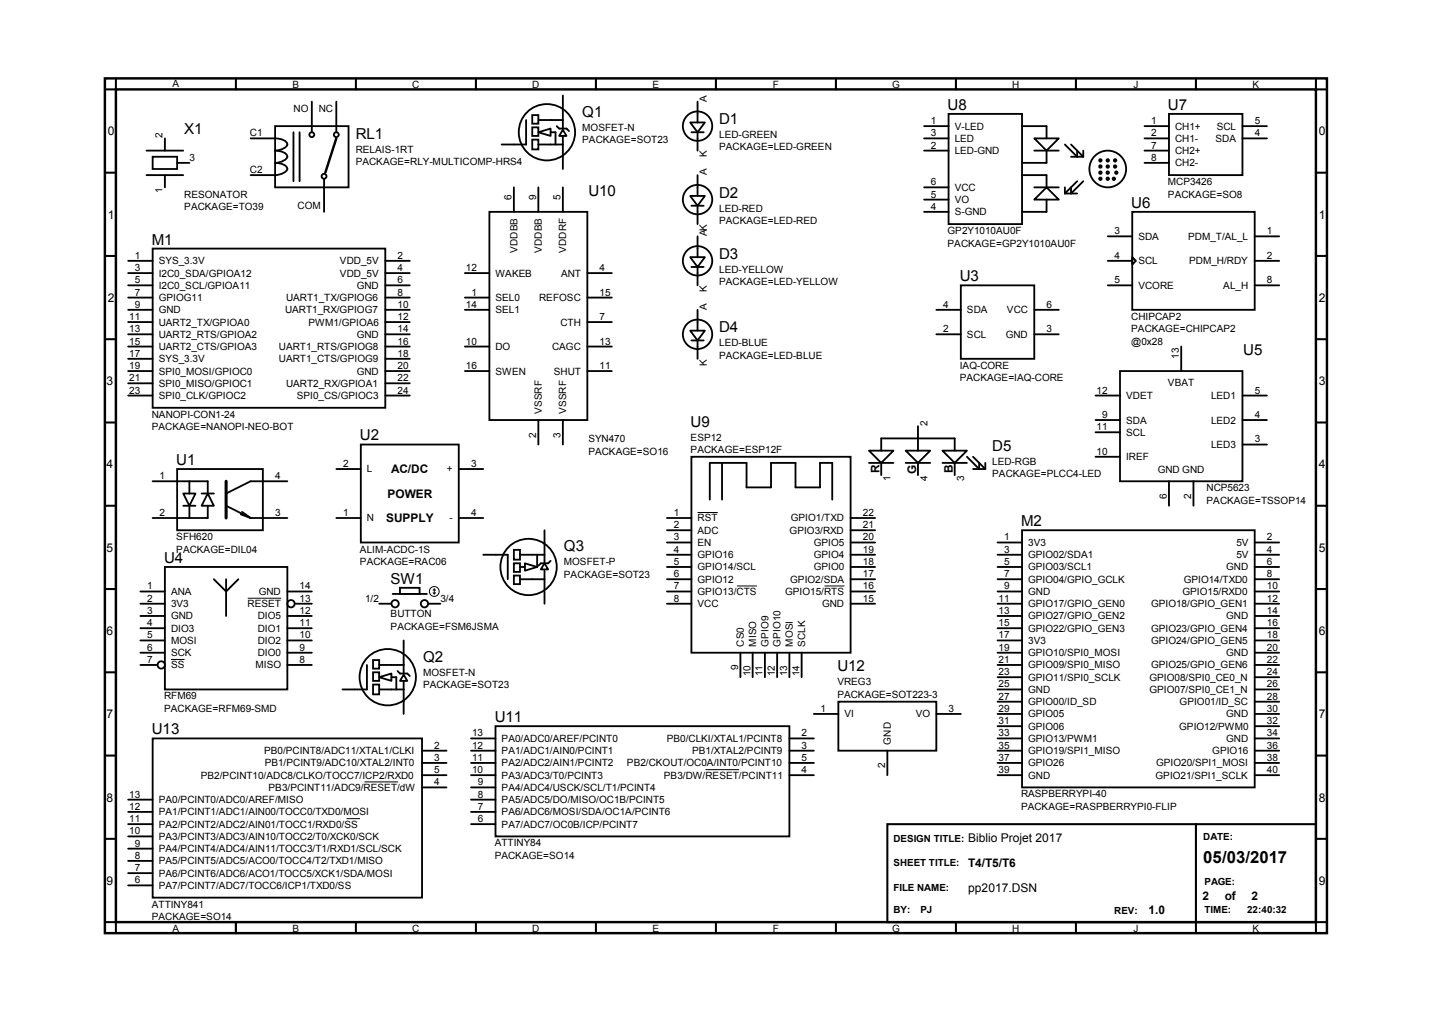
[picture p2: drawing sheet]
<svg xmlns="http://www.w3.org/2000/svg" width="297mm" height="210mm" viewBox="0 0 297 210" stroke-linecap="round" stroke-linejoin="round" font-family="sans-serif">
<path d="M21.8 16.3h253.4v177.2h-253.4zM24 18.5h249v172.8h-249zM69.8 28.7l-2.3 7.1" fill="none" stroke="#000" stroke-width=".51"/>
<g fill="none" stroke="#000" stroke-width=".42">
<path d="M24 16.3v2.2h-2.2M48.9 16.3v2.2M73.8 16.3v2.2M98.7 16.3v2.2M123.6 16.3v2.2M148.5 16.3v2.2M173.4 16.3v2.2M198.3 16.3v2.2M223.2 16.3v2.2M248.1 16.3v2.2M273 16.3v2.2h2.2M21.8 35.8h2.2"/>
<path d="M273 35.8h2.2M21.8 53.1h2.2M273 53.1h2.2M21.8 70.4h2.2M273 70.4h2.2M21.8 87.6h2.2M273 87.6h2.2M21.8 104.9h2.2M273 104.9h2.2M21.8 122.2h2.2M21.8 139.4h2.2M273 122.2h2.2"/>
<path d="M273 139.4h2.2M21.8 156.7h2.2M273 156.7h2.2M21.8 174h2.2M184.1 170.9h88.9v20.4h-88.9zM248.1 170.9v22.6M273 174h2.2M21.8 191.3h2.2v2.2M48.9 191.3v2.2M73.8 191.3v2.2M98.7 191.3v2.2M123.6 191.3v2.2"/>
<path d="M148.5 191.3v2.2M173.4 191.3v2.2M198.3 191.3v2.2M223.2 191.3v2.2M275.2 191.3h-2.2v2.2"/>
</g>
<g fill="none" stroke="#000" stroke-width=".38">
<path d="M116.8 19.8v2.6M30.4 36.3h7.6M30.4 31.2h7.6M31.7 32.5h5v2.6h-5zM34.2 28.7v2.5M34.2 36.3v2.6M36.7 33.8h2.6M52 28.7h5.1a2.31 2.31 0 0 1 2.5 1.3 2.69 2.69 0 0 1-2.5 1.2 2.31 2.31 0 0 1 2.5 1.3 2.69 2.69 0 0 1-2.5 1.3 2.31 2.31 0 0 1 2.5 1.3 2.69 2.69 0 0 1-2.5 1.2h-5.1M57.1 26.2h15.2v12.7h-15.2zM60.9 27.4v10.2M62.1 27.4v10.2M64.7 21.1v6.3"/>
<path d="M67.2 37.1v6.8M69.8 21.1v6.3M106.6 38.9v5M109.1 24.9v5.1h-5M110.4 23.9h1.3v1.8h-1.3zM110.4 29h1.3v2h-1.3zM110.4 26.4h1.3v1.8h-1.3zM111.7 27.4l2.5-.7v1.5zM111.7 30h5.1M111.7 24.9h5.1M111.7 38.9v5M114.2 27.4h1v2.6"/>
<path d="M115.5 26.2l.5 .5h1.5l.5 .5M116.8 26.9l.7 1.3h-1.5zM116.8 22.6v4.1M116.8 28.2v6.9M116.8 38.9v5M143.2 25.4h3l-1.5 2zM143.4 27.4h2.6M144.7 21.1v4.3M144.7 27.4v3.8M144.7 36.3v4.3M191.7 28.7h5.1M191.7 31.2h5.1"/>
<path d="M191.7 26.2h5.1M191.7 38.9h5.1M196.8 23.6h15.2v22.9h-15.2zM212 36.3h5.1v2.6M212 26.2h5.1v2.5M214.5 28.7h5.1l-2.5 2.5zM214.5 31.2h5.1M214.5 38.9h5.1M217.1 31.2v2.6h-5.1M220.9 30l2.5 2.5v-1.3M220.9 38.9v1.2M222.2 30l2.5 2.5"/>
<path d="M222.2 32.5h2.5M223.4 37.6l-2.5 2.5M224.7 31.2v1.3M224.7 37.6l-2.5 2.5v-1.2M237.4 28.7h5.1M237.4 31.2h5.1M237.4 33.8h5.1M237.4 26.2h5.1M242.5 23.6h15.2v12.7h-15.2zM257.7 28.7h5.1M257.7 26.2h5.1M26.6 54.1h5.1"/>
<path d="M26.6 56.6h5.1M26.6 59.2h5.1M31.7 51.6h48.2v33h-48.2zM79.9 54.1h5.1M79.9 56.6h5.1M79.9 59.2h5.1M96.4 56.6h5.1M101.5 43.9h20.3v43.2h-20.3zM121.8 56.6h5.1M143.2 40.6h3l-1.5 2.1zM143.2 53.3h3l-1.5 2.1zM143.4 42.7h2.6"/>
<path d="M143.4 55.4h2.6M144.7 42.7v3.8M144.7 49v4.3M144.7 55.4v3.8M191.7 43.9h5.1M191.7 41.4h5.1M199.3 59.2h15.2v15.2h-15.2zM214.5 41.4l2.6-2.5 2.5 2.5zM217.1 41.4v2.5h-5.1M220.9 40.1h2.5M229.8 54.1h5.1M229.8 59.2h5.1"/>
<path d="M229.8 49h5.1M234.9 43.9h25.4v20.4h-25.4zM234.9 53.3l.7 .8-.7 .8zM260.3 54.1h5M260.3 59.2h5M260.3 49h5M26.6 61.7h5.1M26.6 64.3h5.1M26.6 66.8h5.1M26.6 69.3h5.1M26.6 71.9h5.1M26.6 74.4h5.1"/>
<path d="M26.6 77h5.1M26.6 79.5h5.1M79.9 61.7h5.1M79.9 64.3h5.1M79.9 66.8h5.1M79.9 69.3h5.1M79.9 71.9h5.1M79.9 74.4h5.1M79.9 77h5.1M79.9 79.5h5.1M96.4 61.7h5.1M96.4 64.3h5.1"/>
<path d="M96.4 71.9h5.1M96.4 77h5.1M121.8 61.7h5.1M121.8 66.8h5.1M121.8 71.9h5.1M121.8 77h5.1M143.2 68.6h3l-1.5 2zM143.4 70.6h2.6M144.7 64.3v4.3M144.7 70.6v3.8M194.2 64.3h5.1M194.2 69.3h5.1"/>
<path d="M214.5 64.3h5.1M214.5 69.3h5.1M232.3 77h25.4v22.8h-25.4zM245 71.9v5.1M26.6 82h5.1M31.7 99.8h11.4v2.6M36.7 97.3h17.8v12.7h-17.8zM39.3 99.8v2.6M59.6 99.8h-7.6l-5.1 2.6M69.8 97.3h5M74.8 92.2h20.4v20.3h-20.4zM79.9 82h5.1"/>
<path d="M95.2 97.3h5M111.7 87.1v5.1M116.8 87.1v5.1M143.4 94.7h33v40.7h-33zM149.8 96v7.6M180.3 93.5h5l-2.5 2.5zM180.3 96h5M182.8 93.5v-2.6h15.2v2.6M182.8 96v2.6M187.9 93.5h5.1l-2.6 2.5zM187.9 96h5.1M190.4 88.4v5.1"/>
<path d="M190.4 96v2.6M195.5 93.5h5.1l-2.6 2.5zM195.5 96h5.1M198 96v2.6M200.6 94.7l2.5 2.6v-1.3M201.8 97.3h2.6M201.8 94.7l2.6 2.6M204.4 96v1.3M227.2 82h5.1M227.2 87.1h5.1M227.2 89.7h5.1M227.2 94.7h5.1"/>
<path d="M242.5 99.8v5.1M247.6 99.8v5.1M257.7 82h5.1M257.7 87.1h5.1M257.7 92.2h5.1M34.2 117.6h25.4v25.4h-25.4zM38 102.4h2.6l-1.3 2.5zM38 104.9h2.6M39.3 104.9v2.5M41.8 102.4h2.6M43.1 102.4l1.3 2.5h-2.6zM43.1 104.9v2.5h-11.4"/>
<path d="M46.9 104.9l5.1 2.5M49.9 106.7l2.1 .7M50.2 106.2l1.8 1.2M52 107.4h7.6M69.8 107.4h5M95.2 107.4h5M100.2 115.1h5.1v5M106.6 119.4h1.3v1.8h-1.3zM106.6 114h1.3v2.1h-1.3zM106.6 116.8h1.3v1.8h-1.3zM107.9 115.1h5M107.9 117.6h1"/>
<path d="M108.9 116.8l2.5 .8-2.5 .8zM111.4 115.1v2.5M112.9 116.8l.8 1.3h-1.5zM112.9 110v6.8M112.9 118.4v4M114.2 116.3l-.5 .5h-1.5l-.5 .5M138.3 107.4h5.1M138.3 112.5h5.1M138.3 115.1h5.1M138.3 117.6h5.1M138.3 110h5.1M147.2 103.6v-7.6h7.7v5.1h5v-5.1h5.1v5.1h5.1v-5.1h2.5v7.6"/>
<path d="M176.4 107.4h5.1M176.4 112.5h5.1M176.4 115.1h5.1M176.4 117.6h5.1M176.4 110h5.1M206.9 112.5h5.1M206.9 115.1h5.1M206.9 117.6h5.1M212 110h48.3v53.3h-48.3zM260.3 112.5h5M260.3 115.1h5M260.3 117.6h5"/>
<path d="M29.1 122.7h5.1M29.1 125.2h5.1M29.1 127.8h5.1M29.1 130.3h5.1M29.1 132.8h5.1M29.1 135.4h5.1M29.1 137.9h3.6M44.4 120.1l2.5 2.6 2.5-2.6M46.9 120.1v7.7M59.6 122.7h5.1M59.6 127.8h5.1M59.6 130.3h5.1"/>
<path d="M59.6 132.8h5.1M59.6 135.4h5.1M59.6 137.9h5.1M61.1 125.2h3.6M76.1 137.9v5.1h-5.1M77.4 136.9h1.3v1.8h-1.3zM77.4 139.4h1.3v1.8h-1.3zM78.7 125.2h2.5M78.7 137.9h5M81.4 123.2h7.2M82.5 139.2l.5 .5h1.5l.5 .5M83 121.9h4v1.3h-4z"/>
<path d="M83.7 140l.8 1.2h-1.5zM83.7 132.8v2.6M83.7 135.6v4.1M88.8 125.2h2.6M107.9 120.1h5M112.9 122.7v2.5M138.3 120.1h5.1M138.3 122.7h5.1M138.3 125.2h5.1M153.6 135.4v5.1M156.1 135.4v5.1M158.7 135.4v5.1"/>
<path d="M161.2 135.4v5.1M163.7 135.4v5.1M166.3 135.4v5.1M176.4 120.1h5.1M176.4 122.7h5.1M176.4 125.2h5.1M206.9 120.1h5.1M206.9 122.7h5.1M206.9 125.2h5.1M206.9 127.8h5.1M206.9 130.3h5.1M206.9 132.8h5.1"/>
<path d="M206.9 135.4h5.1M206.9 137.9h5.1M260.3 120.1h5M260.3 122.7h5M260.3 125.2h5M260.3 127.8h5M260.3 130.3h5M260.3 132.8h5M260.3 135.4h5M260.3 137.9h5M31.7 153.2h55.8v33h-55.8zM77.4 142h1.3v2h-1.3z"/>
<path d="M78.7 140.5l2.5-.8v1.5zM78.7 143h5M81.2 140.5h1v2.5M83.7 141.2v6.9M87.5 155.7h5.1M87.5 158.2h5.1M97.7 153.2h5.1M97.7 155.7h5.1M97.7 158.2h5.1M102.8 150.6h60.9v22.9h-60.9zM163.7 153.2h5.1M163.7 155.7h5.1"/>
<path d="M163.7 158.2h5.1M168.8 148.1h5.1M173.9 145.5h20.3v10.2h-20.3zM184.1 155.7v5.1M194.2 148.1h5.1M206.9 140.5h5.1M206.9 143h5.1M206.9 145.5h5.1M206.9 148.1h5.1M206.9 150.6h5.1M206.9 153.2h5.1M206.9 155.7h5.1"/>
<path d="M206.9 158.2h5.1M260.3 140.5h5M260.3 143h5M260.3 145.5h5M260.3 148.1h5M260.3 150.6h5M260.3 153.2h5M260.3 155.7h5M260.3 158.2h5M26.6 170.9h5.1M26.6 168.4h5.1M26.6 165.9h5.1"/>
<path d="M26.6 178.6h5.1M26.6 176h5.1M26.6 173.5h5.1M87.5 160.8h5.1M87.5 163.3h5.1M97.7 160.8h5.1M97.7 170.9h5.1M97.7 168.4h5.1M97.7 165.9h5.1M97.7 163.3h5.1M163.7 160.8h5.1M206.9 160.8h5.1"/>
<path d="M260.3 160.8h5M26.6 183.6h5.1M26.6 181.1h5.1"/>
<circle cx="64.7" cy="27.9" r=".51"/>
<circle cx="67.2" cy="36.6" r=".51"/>
<circle cx="69.8" cy="27.9" r=".51"/>
<circle cx="113.4" cy="27.4" r="5.8"/>
<circle cx="144.7" cy="26.2" r="3"/>
<circle cx="228.3" cy="33.3" r=".26"/>
<circle cx="228.3" cy="35.8" r=".26"/>
<circle cx="228.3" cy="37.1" r=".26"/>
<circle cx="228.3" cy="34.5" r=".26"/>
<circle cx="229.8" cy="37.1" r=".26"/>
<circle cx="229.8" cy="35.8" r=".26"/>
<circle cx="229.8" cy="34.5" r=".26"/>
<circle cx="229.8" cy="33.3" r=".26"/>
<circle cx="229.8" cy="35" r="3.8"/>
<circle cx="231.1" cy="37.1" r=".26"/>
<circle cx="231.3" cy="34.5" r=".26"/>
<circle cx="231.3" cy="33.3" r=".26"/>
<circle cx="231.6" cy="35.8" r=".26"/>
<circle cx="144.7" cy="41.4" r="3"/>
<circle cx="144.7" cy="54.1" r="3"/>
<circle cx="144.7" cy="69.3" r="3"/>
<circle cx="109.6" cy="117.6" r="5.8"/>
<circle cx="33.4" cy="137.9" r=".76"/>
<circle cx="60.4" cy="125.2" r=".76"/>
<circle cx="82" cy="125.2" r=".76"/>
<circle cx="88.1" cy="125.2" r=".76"/>
<circle cx="80.4" cy="140.5" r="5.8"/>
</g>
<path d="M46.9 99.8v7.6" fill="none" stroke="#000" stroke-width=".63"/>
<g fill="none" stroke="#000" stroke-width=".21">
<path d="M144.7 106.3h4.2M35.5 136.8h2.8M51.4 124.1h6.9M89.8 122.9l.3 .3M90.1 122.2v1M90.1 122.2l-.3 .2M90.1 122.2l.2 .2M90.3 122.9l-.2 .3M152.9 121.5h4.1M171 121.5h4.2M146.3 159.6h7M71.9 169.8h2.8"/>
<path d="M75.6 162.2h7"/>
<circle cx="90.1" cy="122.7" r="1.02"/>
</g>
<text font-size="3.5" x="249.6" y="179">05/03/2017</text>
<g font-size="3.1">
<text x="196.6" y="22.8">U8</text>
<text x="242.3" y="22.8">U7</text>
<text x="38.2" y="27.9">X1</text>
<text x="73.8" y="28.8">RL1</text>
<text x="120.8" y="24.3">Q1</text>
<text x="149.2" y="25.8">D1</text>
<text x="122" y="40.6">U10</text>
<text x="149.2" y="41">D2</text>
<text x="234.7" y="43.1">U6</text>
<text x="31.5" y="50.7">M1</text>
<text x="149.2" y="53.7">D3</text>
<text x="199.1" y="58.3">U3</text>
<text x="149.2" y="69">D4</text>
<text x="257.9" y="73.6">U5</text>
<text x="143.3" y="88.5">U9</text>
<text x="74.7" y="91.4">U2</text>
<text x="205.8" y="93.6">D5</text>
<text x="36.6" y="96.4">U1</text>
<text x="211.8" y="109.1">M2</text>
<text x="34" y="116.7">U4</text>
<text x="117" y="114.4">Q3</text>
<text x="81" y="121">SW1</text>
<text x="87.8" y="137.2">Q2</text>
<text x="173.7" y="139.3">U12</text>
<text x="102.6" y="149.7">U11</text>
<text x="31.5" y="152.3">U13</text>
</g>
<g font-size="2.5">
<text x="22.3" y="28.1">0</text>
<text x="273.6" y="28.1">0</text>
<text x="22.3" y="45.3">1</text>
<text x="273.6" y="45.3">1</text>
<text x="22.3" y="62.6">2</text>
<text x="273.6" y="62.6">2</text>
<text x="22.1" y="79.9">3</text>
<text x="273.6" y="79.9">3</text>
<text x="22.1" y="97.2">4</text>
<text x="81.1" y="98.2">AC/DC</text>
<text x="182.4" y="98.2" transform="rotate(-90 182.4 98.2)">R</text>
<text x="190" y="98.3" transform="rotate(-90 190 98.3)">G</text>
<text x="197.7" y="98.2" transform="rotate(-90 197.7 98.2)">B</text>
<text x="273.6" y="97.2">4</text>
<text x="80.4" y="103.3">POWER</text>
<text x="80.1" y="108.3">SUPPLY</text>
<text x="22.1" y="114.4">5</text>
<text x="273.6" y="114.4">5</text>
<text x="22.1" y="131.7">6</text>
<text x="273.6" y="131.7">6</text>
<text x="22.1" y="149">7</text>
<text x="273.6" y="149">7</text>
<text x="22.1" y="166.2">8</text>
<text x="273.6" y="166.2">8</text>
<text x="200.8" y="179.8">T4/T5/T6</text>
<text x="200.8" y="174.7">Biblio Projet 2017</text>
<text x="22.1" y="183.5">9</text>
<text x="200.8" y="185">pp2017.DSN</text>
<text x="273.6" y="183.5">9</text>
<text x="238.2" y="189.6">1.0</text>
<text x="249.4" y="186.7">2</text>
<text x="254" y="186.7">of</text>
<text x="259.6" y="186.7">2</text>
</g>
<g font-size="2.1">
<text x="35.8" y="18">A</text>
<text x="60.7" y="18.2">B</text>
<text x="60.9" y="23.2">NO</text>
<text x="66.1" y="23.2">NC</text>
<text x="85.5" y="18.2">C</text>
<text x="110.4" y="18.2">D</text>
<text x="135.4" y="18.2">E</text>
<text x="146.6" y="21.1" transform="rotate(-90 146.6 21.1)">A</text>
<text x="160.3" y="18.2">F</text>
<text x="185" y="18.2">G</text>
<text x="210" y="18.2">H</text>
<text x="235.1" y="18.2">J</text>
<text x="259.8" y="18.2">K</text>
<text x="33.7" y="28.7" transform="rotate(-90 33.7 28.7)">2</text>
<text x="51.9" y="28.3">C1</text>
<text x="120.8" y="27.1">MOSFET-N</text>
<text x="120.8" y="29.7">PACKAGE=SOT23</text>
<text x="149.2" y="28.7">LED-GREEN</text>
<text x="193.1" y="25.7">1</text>
<text x="193.1" y="28.3">3</text>
<text x="198" y="26.9">V-LED</text>
<text x="198" y="29.4">LED</text>
<text x="238.8" y="25.7">1</text>
<text x="238.8" y="28.3">2</text>
<text x="243.8" y="26.9">CH1+</text>
<text x="243.8" y="29.4">CH1-</text>
<text x="252.1" y="29.4">SDA</text>
<text x="252.4" y="26.9">SCL</text>
<text x="260.3" y="25.7">5</text>
<text x="260.3" y="28.3">4</text>
<text x="39.3" y="33.4">3</text>
<text x="51.9" y="35.9">C2</text>
<text x="73.8" y="31.7">RELAIS-1RT</text>
<text x="73.8" y="34.2">PACKAGE=RLY-MULTICOMP-HRS4</text>
<text x="146.6" y="32.6" transform="rotate(-90 146.6 32.6)">K</text>
<text x="149.2" y="31.2">PACKAGE=LED-GREEN</text>
<text x="193.1" y="30.8">2</text>
<text x="198" y="32">LED-GND</text>
<text x="238.8" y="30.8">7</text>
<text x="238.8" y="33.4">8</text>
<text x="243.8" y="32">CH2+</text>
<text x="243.8" y="34.5">CH2-</text>
<text x="33.7" y="40" transform="rotate(-90 33.7 40)">1</text>
<text x="38.2" y="41">RESONATOR</text>
<text x="106.1" y="41.4" transform="rotate(-90 106.1 41.4)">6</text>
<text x="111.2" y="41.4" transform="rotate(-90 111.2 41.4)">9</text>
<text x="116.3" y="41.4" transform="rotate(-90 116.3 41.4)">5</text>
<text x="146.6" y="36.3" transform="rotate(-90 146.6 36.3)">A</text>
<text x="193.1" y="41">5</text>
<text x="193.1" y="38.4">6</text>
<text x="198" y="39.6">VCC</text>
<text x="242.3" y="38.4">MCP3426</text>
<text x="242.3" y="41">PACKAGE=SO8</text>
<text x="38.2" y="43.5">PACKAGE=TO39</text>
<text x="61.7" y="43.3">COM</text>
<text x="149.2" y="43.9">LED-RED</text>
<text x="149.2" y="46.4">PACKAGE=LED-RED</text>
<text x="193.1" y="43.5">4</text>
<text x="198" y="44.7">S-GND</text>
<text x="198" y="42.1">VO</text>
<text x="28" y="53.7">1</text>
<text x="82.5" y="53.7">2</text>
<text x="107.3" y="52.4" transform="rotate(-90 107.3 52.4)">VDDBB</text>
<text x="112.4" y="52.4" transform="rotate(-90 112.4 52.4)">VDDBB</text>
<text x="117.5" y="52.4" transform="rotate(-90 117.5 52.4)">VDDRF</text>
<text x="146.6" y="49" transform="rotate(-90 146.6 49)">AK</text>
<text x="196.6" y="48.6">GP2Y1010AU0F</text>
<text x="196.6" y="51.1">PACKAGE=GP2Y1010AU0F</text>
<text x="231.2" y="48.6">3</text>
<text x="231.2" y="53.7">4</text>
<text x="236.1" y="49.7">SDA</text>
<text x="246.5" y="49.7">PDM_T/AL_L</text>
<text x="262.8" y="48.6">1</text>
<text x="262.8" y="53.7">2</text>
<text x="28" y="56.2">3</text>
<text x="28" y="58.8">5</text>
<text x="32.9" y="54.8">SYS_3.3V</text>
<text x="32.9" y="57.4">I2C0_SDA/GPIOA12</text>
<text x="32.9" y="59.9">I2C0_SCL/GPIOA11</text>
<text x="70.5" y="54.8">VDD_5V</text>
<text x="70.5" y="57.4">VDD_5V</text>
<text x="74" y="59.9">GND</text>
<text x="82.5" y="56.2">4</text>
<text x="82.5" y="58.8">6</text>
<text x="96.6" y="56.2">12</text>
<text x="102.8" y="57.4">WAKEB</text>
<text x="116.4" y="57.4">ANT</text>
<text x="124.4" y="56.2">4</text>
<text x="149.2" y="56.6">LED-YELLOW</text>
<text x="149.2" y="59.1">PACKAGE=LED-YELLOW</text>
<text x="231.2" y="58.8">5</text>
<text x="236.1" y="59.9">VCORE</text>
<text x="236.1" y="54.8">SCL</text>
<text x="246.7" y="54.8">PDM_H/RDY</text>
<text x="253.7" y="59.9">AL_H</text>
<text x="262.8" y="58.8">8</text>
<text x="28" y="61.3">7</text>
<text x="28" y="63.8">9</text>
<text x="32.9" y="62.4">GPIOG11</text>
<text x="32.9" y="65">GND</text>
<text x="59.1" y="65">UART1_RX/GPIOG7</text>
<text x="59.3" y="62.4">UART1_TX/GPIOG6</text>
<text x="82.5" y="61.3">8</text>
<text x="82.5" y="63.8">10</text>
<text x="96.6" y="63.8">14</text>
<text x="97.8" y="61.3">1</text>
<text x="102.8" y="62.4">SEL0</text>
<text x="102.8" y="65">SEL1</text>
<text x="111.8" y="62.4">REFOSC</text>
<text x="124.4" y="61.3">15</text>
<text x="146.6" y="64.3" transform="rotate(-90 146.6 64.3)">A</text>
<text x="146.6" y="60.6" transform="rotate(-90 146.6 60.6)">K</text>
<text x="195.6" y="63.8">4</text>
<text x="200.6" y="65">SDA</text>
<text x="208.9" y="65">VCC</text>
<text x="217.1" y="63.8">6</text>
<text x="26.8" y="66.4">11</text>
<text x="26.8" y="68.9">13</text>
<text x="26.8" y="71.5">15</text>
<text x="32.9" y="67.5">UART2_TX/GPIOA0</text>
<text x="32.9" y="70.1">UART2_RTS/GPIOA2</text>
<text x="64" y="67.5">PWM1/GPIOA6</text>
<text x="74" y="70.1">GND</text>
<text x="82.5" y="71.5">16</text>
<text x="82.5" y="66.4">12</text>
<text x="82.5" y="68.9">14</text>
<text x="96.6" y="71.5">10</text>
<text x="116.2" y="67.5">CTH</text>
<text x="124.4" y="66.4">7</text>
<text x="124.4" y="71.5">13</text>
<text x="149.2" y="71.8">LED-BLUE</text>
<text x="195.6" y="68.9">2</text>
<text x="200.6" y="70.1">SCL</text>
<text x="208.6" y="70.1">GND</text>
<text x="217.1" y="68.9">3</text>
<text x="234.7" y="66.4">CHIPCAP2</text>
<text x="234.7" y="68.9">PACKAGE=CHIPCAP2</text>
<text x="234.7" y="71.5">@0x28</text>
<text x="26.8" y="74">17</text>
<text x="26.8" y="76.5">19</text>
<text x="32.9" y="72.6">UART2_CTS/GPIOA3</text>
<text x="32.9" y="75.1">SYS_3.3V</text>
<text x="32.9" y="77.7">SPI0_MOSI/GPIOC0</text>
<text x="57.9" y="72.6">UART1_RTS/GPIOG8</text>
<text x="57.9" y="75.1">UART1_CTS/GPIOG9</text>
<text x="74" y="77.7">GND</text>
<text x="82.5" y="74">18</text>
<text x="82.5" y="76.5">20</text>
<text x="96.6" y="76.5">16</text>
<text x="102.8" y="72.6">DO</text>
<text x="102.8" y="77.7">SWEN</text>
<text x="114.5" y="72.6">CAGC</text>
<text x="114.9" y="77.7">SHUT</text>
<text x="124.4" y="76.5">11</text>
<text x="146.6" y="75.8" transform="rotate(-90 146.6 75.8)">K</text>
<text x="149.2" y="74.4">PACKAGE=LED-BLUE</text>
<text x="199.1" y="76.5">IAQ-CORE</text>
<text x="244.6" y="74.4" transform="rotate(-90 244.6 74.4)">13</text>
<text x="26.8" y="79.1">21</text>
<text x="26.8" y="81.6">23</text>
<text x="32.9" y="80.2">SPI0_MISO/GPIOC1</text>
<text x="32.9" y="82.8">SPI0_CLK/GPIOC2</text>
<text x="59.3" y="80.2">UART2_RX/GPIOA1</text>
<text x="61.5" y="82.8">SPI0_CS/GPIOC3</text>
<text x="82.5" y="79.1">22</text>
<text x="82.5" y="81.6">24</text>
<text x="199.1" y="79.1">PACKAGE=IAQ-CORE</text>
<text x="227.5" y="81.6">12</text>
<text x="233.6" y="82.8">VDET</text>
<text x="242.3" y="80.1">VBAT</text>
<text x="251.2" y="82.8">LED1</text>
<text x="260.3" y="81.6">5</text>
<text x="31.5" y="86.7">NANOPI-CON1-24</text>
<text x="31.5" y="89.2">PACKAGE=NANOPI-NEO-BOT</text>
<text x="112.4" y="85.9" transform="rotate(-90 112.4 85.9)">VSSRF</text>
<text x="117.5" y="85.9" transform="rotate(-90 117.5 85.9)">VSSRF</text>
<text x="192.4" y="88.4" transform="rotate(-90 192.4 88.4)">2</text>
<text x="227.5" y="89.2">11</text>
<text x="228.6" y="86.7">9</text>
<text x="233.6" y="87.8">SDA</text>
<text x="251.2" y="87.8">LED2</text>
<text x="260.3" y="86.7">4</text>
<text x="111.2" y="90.8" transform="rotate(-90 111.2 90.8)">2</text>
<text x="116.3" y="90.8" transform="rotate(-90 116.3 90.8)">3</text>
<text x="122" y="91.8">SYN470</text>
<text x="122" y="94.3">PACKAGE=SO16</text>
<text x="143.3" y="91.4">ESP12</text>
<text x="143.3" y="93.9">PACKAGE=ESP12F</text>
<text x="227.5" y="94.3">10</text>
<text x="233.6" y="90.4">SCL</text>
<text x="233.6" y="95.5">IREF</text>
<text x="251.2" y="92.9">LED3</text>
<text x="260.3" y="91.8">3</text>
<text x="33.1" y="99.4">1</text>
<text x="57.1" y="99.4">4</text>
<text x="71.2" y="96.9">2</text>
<text x="76.1" y="98">L</text>
<text x="92.7" y="98">+</text>
<text x="97.7" y="96.9">3</text>
<text x="184.7" y="99.7" transform="rotate(-90 184.7 99.7)">1</text>
<text x="192.4" y="99.7" transform="rotate(-90 192.4 99.7)">4</text>
<text x="200" y="99.7" transform="rotate(-90 200 99.7)">3</text>
<text x="205.8" y="96.5">LED-RGB</text>
<text x="205.8" y="99">PACKAGE=PLCC4-LED</text>
<text x="240.2" y="98.1">GND GND</text>
<text x="250.3" y="101.9">NCP5623</text>
<text x="33.1" y="107">2</text>
<text x="57.1" y="107">3</text>
<text x="71.2" y="107">1</text>
<text x="97.7" y="107">4</text>
<text x="139.7" y="107">1</text>
<text x="179" y="107">22</text>
<text x="242" y="103.5" transform="rotate(-90 242 103.5)">6</text>
<text x="247.1" y="103.5" transform="rotate(-90 247.1 103.5)">2</text>
<text x="250.3" y="104.5">PACKAGE=TSSOP14</text>
<text x="36.6" y="112.1">SFH620</text>
<text x="76.1" y="108.2">N</text>
<text x="93.2" y="108.2">-</text>
<text x="139.7" y="109.6">2</text>
<text x="139.7" y="112.1">3</text>
<text x="144.7" y="110.7">ADC</text>
<text x="144.7" y="108.2">RST</text>
<text x="144.7" y="113.2">EN</text>
<text x="163.8" y="110.7">GPIO3/RXD</text>
<text x="164" y="108.2">GPIO1/TXD</text>
<text x="168.8" y="113.2">GPIO5</text>
<text x="179" y="109.6">21</text>
<text x="179" y="112.1">20</text>
<text x="208.3" y="112.1">1</text>
<text x="213.3" y="113.2">3V3</text>
<text x="256.5" y="113.2">5V</text>
<text x="262.8" y="112.1">2</text>
<text x="36.6" y="114.6">PACKAGE=DIL04</text>
<text x="74.7" y="114.6">ALIM-ACDC-1S</text>
<text x="74.7" y="117.1">PACKAGE=RAC06</text>
<text x="117" y="117.3">MOSFET-P</text>
<text x="117" y="119.8">PACKAGE=SOT23</text>
<text x="139.7" y="114.6">4</text>
<text x="139.7" y="117.2">5</text>
<text x="139.7" y="119.7">6</text>
<text x="144.7" y="115.8">GPIO16</text>
<text x="144.7" y="118.3">GPIO14/SCL</text>
<text x="168.8" y="118.3">GPIO0</text>
<text x="168.8" y="115.8">GPIO4</text>
<text x="179" y="119.7">17</text>
<text x="179" y="117.2">18</text>
<text x="179" y="114.6">19</text>
<text x="208.3" y="114.6">3</text>
<text x="208.3" y="117.2">5</text>
<text x="208.3" y="119.7">7</text>
<text x="213.3" y="115.8">GPIO02/SDA1</text>
<text x="213.3" y="118.3">GPIO03/SCL1</text>
<text x="254.3" y="118.3">GND</text>
<text x="256.5" y="115.8">5V</text>
<text x="262.8" y="119.7">8</text>
<text x="262.8" y="114.6">4</text>
<text x="262.8" y="117.2">6</text>
<text x="30.5" y="122.3">1</text>
<text x="30.5" y="124.8">2</text>
<text x="35.5" y="123.4">ANA</text>
<text x="35.5" y="125.9">3V3</text>
<text x="51.3" y="125.9">RESET</text>
<text x="53.7" y="123.4">GND</text>
<text x="62.1" y="124.8">13</text>
<text x="62.1" y="122.3">14</text>
<text x="75.7" y="124.8">1/2</text>
<text x="91.4" y="124.8">3/4</text>
<text x="139.7" y="122.3">7</text>
<text x="139.7" y="124.8">8</text>
<text x="144.7" y="120.9">GPIO12</text>
<text x="144.7" y="123.4">GPIO13/CTS</text>
<text x="144.7" y="125.9">VCC</text>
<text x="162.9" y="123.4">GPIO15/RTS</text>
<text x="163.9" y="120.9">GPIO2/SDA</text>
<text x="170.5" y="125.9">GND</text>
<text x="179" y="124.8">15</text>
<text x="179" y="122.3">16</text>
<text x="207.1" y="124.8">11</text>
<text x="208.3" y="122.3">9</text>
<text x="213.3" y="120.9">GPIO04/GPIO_GCLK</text>
<text x="213.3" y="123.4">GND</text>
<text x="213.3" y="125.9">GPIO17/GPIO_GEN0</text>
<text x="238.8" y="125.9">GPIO18/GPIO_GEN1</text>
<text x="245.3" y="123.4">GPIO15/RXD0</text>
<text x="245.5" y="120.9">GPIO14/TXD0</text>
<text x="262.8" y="122.3">10</text>
<text x="262.8" y="124.8">12</text>
<text x="30.5" y="127.3">3</text>
<text x="30.5" y="129.9">4</text>
<text x="35.5" y="128.5">GND</text>
<text x="35.5" y="131">DIO3</text>
<text x="53.5" y="131">DIO1</text>
<text x="53.5" y="128.5">DIO5</text>
<text x="62.1" y="129.9">11</text>
<text x="62.1" y="127.3">12</text>
<text x="81" y="128.1">BUTTON</text>
<text x="81" y="130.6">PACKAGE=FSM6JSMA</text>
<text x="207.1" y="127.3">13</text>
<text x="207.1" y="129.9">15</text>
<text x="213.3" y="128.5">GPIO27/GPIO_GEN2</text>
<text x="213.3" y="131">GPIO22/GPIO_GEN3</text>
<text x="238.8" y="131">GPIO23/GPIO_GEN4</text>
<text x="254.3" y="128.5">GND</text>
<text x="262.8" y="127.3">14</text>
<text x="262.8" y="129.9">16</text>
<text x="30.5" y="137.5">7</text>
<text x="30.5" y="132.4">5</text>
<text x="30.5" y="135">6</text>
<text x="35.5" y="133.6">MOSI</text>
<text x="35.5" y="136.1">SCK</text>
<text x="53.5" y="136.1">DIO0</text>
<text x="53.5" y="133.6">DIO2</text>
<text x="62.1" y="137.5">8</text>
<text x="62.1" y="135">9</text>
<text x="62.1" y="132.4">10</text>
<text x="154.3" y="134.1" transform="rotate(-90 154.3 134.1)">CS0</text>
<text x="156.8" y="134.1" transform="rotate(-90 156.8 134.1)">MISO</text>
<text x="159.4" y="134.1" transform="rotate(-90 159.4 134.1)">GPIO9</text>
<text x="161.9" y="134.1" transform="rotate(-90 161.9 134.1)">GPIO10</text>
<text x="164.5" y="134.1" transform="rotate(-90 164.5 134.1)">MOSI</text>
<text x="167" y="134.1" transform="rotate(-90 167 134.1)">SCLK</text>
<text x="207.1" y="132.4">17</text>
<text x="207.1" y="135">19</text>
<text x="207.1" y="137.5">21</text>
<text x="213.3" y="133.6">3V3</text>
<text x="213.3" y="136.1">GPIO10/SPI0_MOSI</text>
<text x="238.8" y="133.6">GPIO24/GPIO_GEN5</text>
<text x="254.3" y="136.1">GND</text>
<text x="262.8" y="132.4">18</text>
<text x="262.8" y="135">20</text>
<text x="262.8" y="137.5">22</text>
<text x="35.5" y="138.6">SS</text>
<text x="53" y="138.6">MISO</text>
<text x="87.8" y="140.1">MOSFET-N</text>
<text x="87.8" y="142.7">PACKAGE=SOT23</text>
<text x="153.1" y="139.1" transform="rotate(-90 153.1 139.1)">9</text>
<text x="155.7" y="140.3" transform="rotate(-90 155.7 140.3)">10</text>
<text x="158.2" y="140.3" transform="rotate(-90 158.2 140.3)">11</text>
<text x="160.7" y="140.3" transform="rotate(-90 160.7 140.3)">12</text>
<text x="163.3" y="140.3" transform="rotate(-90 163.3 140.3)">13</text>
<text x="165.8" y="140.3" transform="rotate(-90 165.8 140.3)">14</text>
<text x="173.7" y="142.2">VREG3</text>
<text x="207.1" y="140">23</text>
<text x="207.1" y="142.6">25</text>
<text x="213.3" y="138.6">GPIO09/SPI0_MISO</text>
<text x="213.3" y="141.2">GPIO11/SPI0_SCLK</text>
<text x="213.3" y="143.7">GND</text>
<text x="238.4" y="141.2">GPIO08/SPI0_CE0_N</text>
<text x="238.4" y="143.7">GPIO07/SPI0_CE1_N</text>
<text x="238.8" y="138.6">GPIO25/GPIO_GEN6</text>
<text x="262.8" y="140">24</text>
<text x="262.8" y="142.6">26</text>
<text x="34" y="145.1">RFM69</text>
<text x="34" y="147.6">PACKAGE=RFM69-SMD</text>
<text x="170.2" y="147.7">1</text>
<text x="173.7" y="144.7">PACKAGE=SOT223-3</text>
<text x="175.2" y="148.8">VI</text>
<text x="189.9" y="148.8">VO</text>
<text x="196.8" y="147.7">3</text>
<text x="207.1" y="145.1">27</text>
<text x="207.1" y="147.7">29</text>
<text x="213.3" y="146.3">GPIO00/ID_SD</text>
<text x="213.3" y="148.8">GPIO05</text>
<text x="244.7" y="146.3">GPIO01/ID_SC</text>
<text x="254.3" y="148.8">GND</text>
<text x="262.8" y="145.1">28</text>
<text x="262.8" y="147.7">30</text>
<text x="90.1" y="155.3">2</text>
<text x="97.9" y="155.3">12</text>
<text x="97.9" y="152.7">13</text>
<text x="104.1" y="153.9">PA0/ADC0/AREF/PCINT0</text>
<text x="138.3" y="153.9">PB0/CLKI/XTAL1/PCINT8</text>
<text x="166.3" y="152.7">2</text>
<text x="166.3" y="155.3">3</text>
<text x="184.8" y="154.4" transform="rotate(-90 184.8 154.4)">GND</text>
<text x="207.1" y="150.2">31</text>
<text x="207.1" y="152.7">33</text>
<text x="207.1" y="155.3">35</text>
<text x="213.3" y="151.3">GPIO06</text>
<text x="213.3" y="153.9">GPIO13/PWM1</text>
<text x="244.6" y="151.3">GPIO12/PWM0</text>
<text x="254.3" y="153.9">GND</text>
<text x="262.8" y="150.2">32</text>
<text x="262.8" y="152.7">34</text>
<text x="262.8" y="155.3">36</text>
<text x="41.7" y="161.5">PB2/PCINT10/ADC8/CLKO/TOCC7/ICP2/RXD0</text>
<text x="54.8" y="156.4">PB0/PCINT8/ADC11/XTAL1/CLKI</text>
<text x="54.9" y="159">PB1/PCINT9/ADC10/XTAL2/INT0</text>
<text x="90.1" y="160.4">5</text>
<text x="90.1" y="157.8">3</text>
<text x="97.9" y="160.4">10</text>
<text x="97.9" y="157.8">11</text>
<text x="104.1" y="161.5">PA3/ADC3/T0/PCINT3</text>
<text x="104.1" y="159">PA2/ADC2/AIN1/PCINT2</text>
<text x="104.1" y="156.4">PA1/ADC1/AIN0/PCINT1</text>
<text x="130" y="159">PB2/CKOUT/OC0A/INT0/PCINT10</text>
<text x="137.7" y="161.5">PB3/DW/RESET/PCINT11</text>
<text x="143.5" y="156.4">PB1/XTAL2/PCINT9</text>
<text x="166.3" y="157.8">5</text>
<text x="166.3" y="160.4">4</text>
<text x="183.6" y="159.4" transform="rotate(-90 183.6 159.4)">2</text>
<text x="207.1" y="157.8">37</text>
<text x="207.1" y="160.4">39</text>
<text x="213.3" y="156.4">GPIO19/SPI1_MISO</text>
<text x="213.3" y="159">GPIO26</text>
<text x="213.3" y="161.5">GND</text>
<text x="239.7" y="161.5">GPIO21/SPI1_SCLK</text>
<text x="239.8" y="159">GPIO20/SPI1_MOSI</text>
<text x="251.5" y="156.4">GPIO16</text>
<text x="262.8" y="157.8">38</text>
<text x="262.8" y="160.4">40</text>
<text x="26.8" y="168">12</text>
<text x="26.8" y="165.4">13</text>
<text x="32.9" y="166.6">PA0/PCINT0/ADC0/AREF/MISO</text>
<text x="55.7" y="164">PB3/PCINT11/ADC9/RESET/dW</text>
<text x="90.1" y="162.9">4</text>
<text x="99.1" y="168">7</text>
<text x="99.1" y="165.4">8</text>
<text x="99.1" y="162.9">9</text>
<text x="104.1" y="166.6">PA5/ADC5/DO/MISO/OC1B/PCINT5</text>
<text x="104.1" y="164">PA4/ADC4/USCK/SCL/T1/PCINT4</text>
<text x="211.8" y="165.4">RASPBERRYPI-40</text>
<text x="211.8" y="167.9">PACKAGE=RASPBERRYPI0-FLIP</text>
<text x="26.8" y="170.5">11</text>
<text x="26.8" y="173.1">10</text>
<text x="32.9" y="171.7">PA2/PCINT2/ADC2/AIN01/TOCC1/RXD0/SS</text>
<text x="32.9" y="169.1">PA1/PCINT1/ADC1/AIN00/TOCC0/TXD0/MOSI</text>
<text x="99.1" y="170.5">6</text>
<text x="104.1" y="171.7">PA7/ADC7/OC0B/ICP/PCINT7</text>
<text x="104.1" y="169.1">PA6/ADC6/MOSI/SDA/OC1A/PCINT6</text>
<text x="28" y="178.1">8</text>
<text x="28" y="175.6">9</text>
<text x="32.9" y="179.3">PA5/PCINT5/ADC5/ACO0/TOCC4/T2/TXD1/MISO</text>
<text x="32.9" y="176.7">PA4/PCINT4/ADC4/AIN11/TOCC3/T1/RXD1/SCL/SCK</text>
<text x="32.9" y="174.2">PA3/PCINT3/ADC3/AIN10/TOCC2/T0/XCK0/SCK</text>
<text x="102.6" y="175.6">ATTINY84</text>
<text x="102.6" y="178.1">PACKAGE=SO14</text>
<text x="28" y="183.2">6</text>
<text x="28" y="180.7">7</text>
<text x="32.9" y="184.4">PA7/PCINT7/ADC7/TOCC6/ICP1/TXD0/SS</text>
<text x="32.9" y="181.8">PA6/PCINT6/ADC6/ACO1/TOCC5/XCK1/SDA/MOSI</text>
<text x="31.5" y="188.3">ATTINY841</text>
<text x="31.5" y="190.8">PACKAGE=SO14</text>
<text x="35.8" y="193.3">A</text>
<text x="60.7" y="193.3">B</text>
<text x="85.5" y="193.3">C</text>
<text x="110.4" y="193.3">D</text>
<text x="135.4" y="193.3">E</text>
<text x="160.3" y="193.3">F</text>
<text x="185" y="193.3">G</text>
<text x="210" y="193.3">H</text>
<text x="235.1" y="193.3">J</text>
<text x="259.8" y="193.3">K</text>
</g>
<g font-size="2">
<text x="185.3" y="174.6">DESIGN TITLE:</text>
<text x="185.3" y="179.7">SHEET TITLE:</text>
<text x="249.6" y="174.2">DATE:</text>
<text x="185.3" y="184.9">FILE NAME:</text>
<text x="249.8" y="183.6">PAGE:</text>
<text x="185.3" y="189.4">BY:</text>
<text x="190.9" y="189.4">PJ</text>
<text x="231.1" y="189.5">REV:</text>
<text x="249.8" y="189.4">TIME:</text>
<text x="258.7" y="189.4">22:40:32</text>
</g>
</svg>
